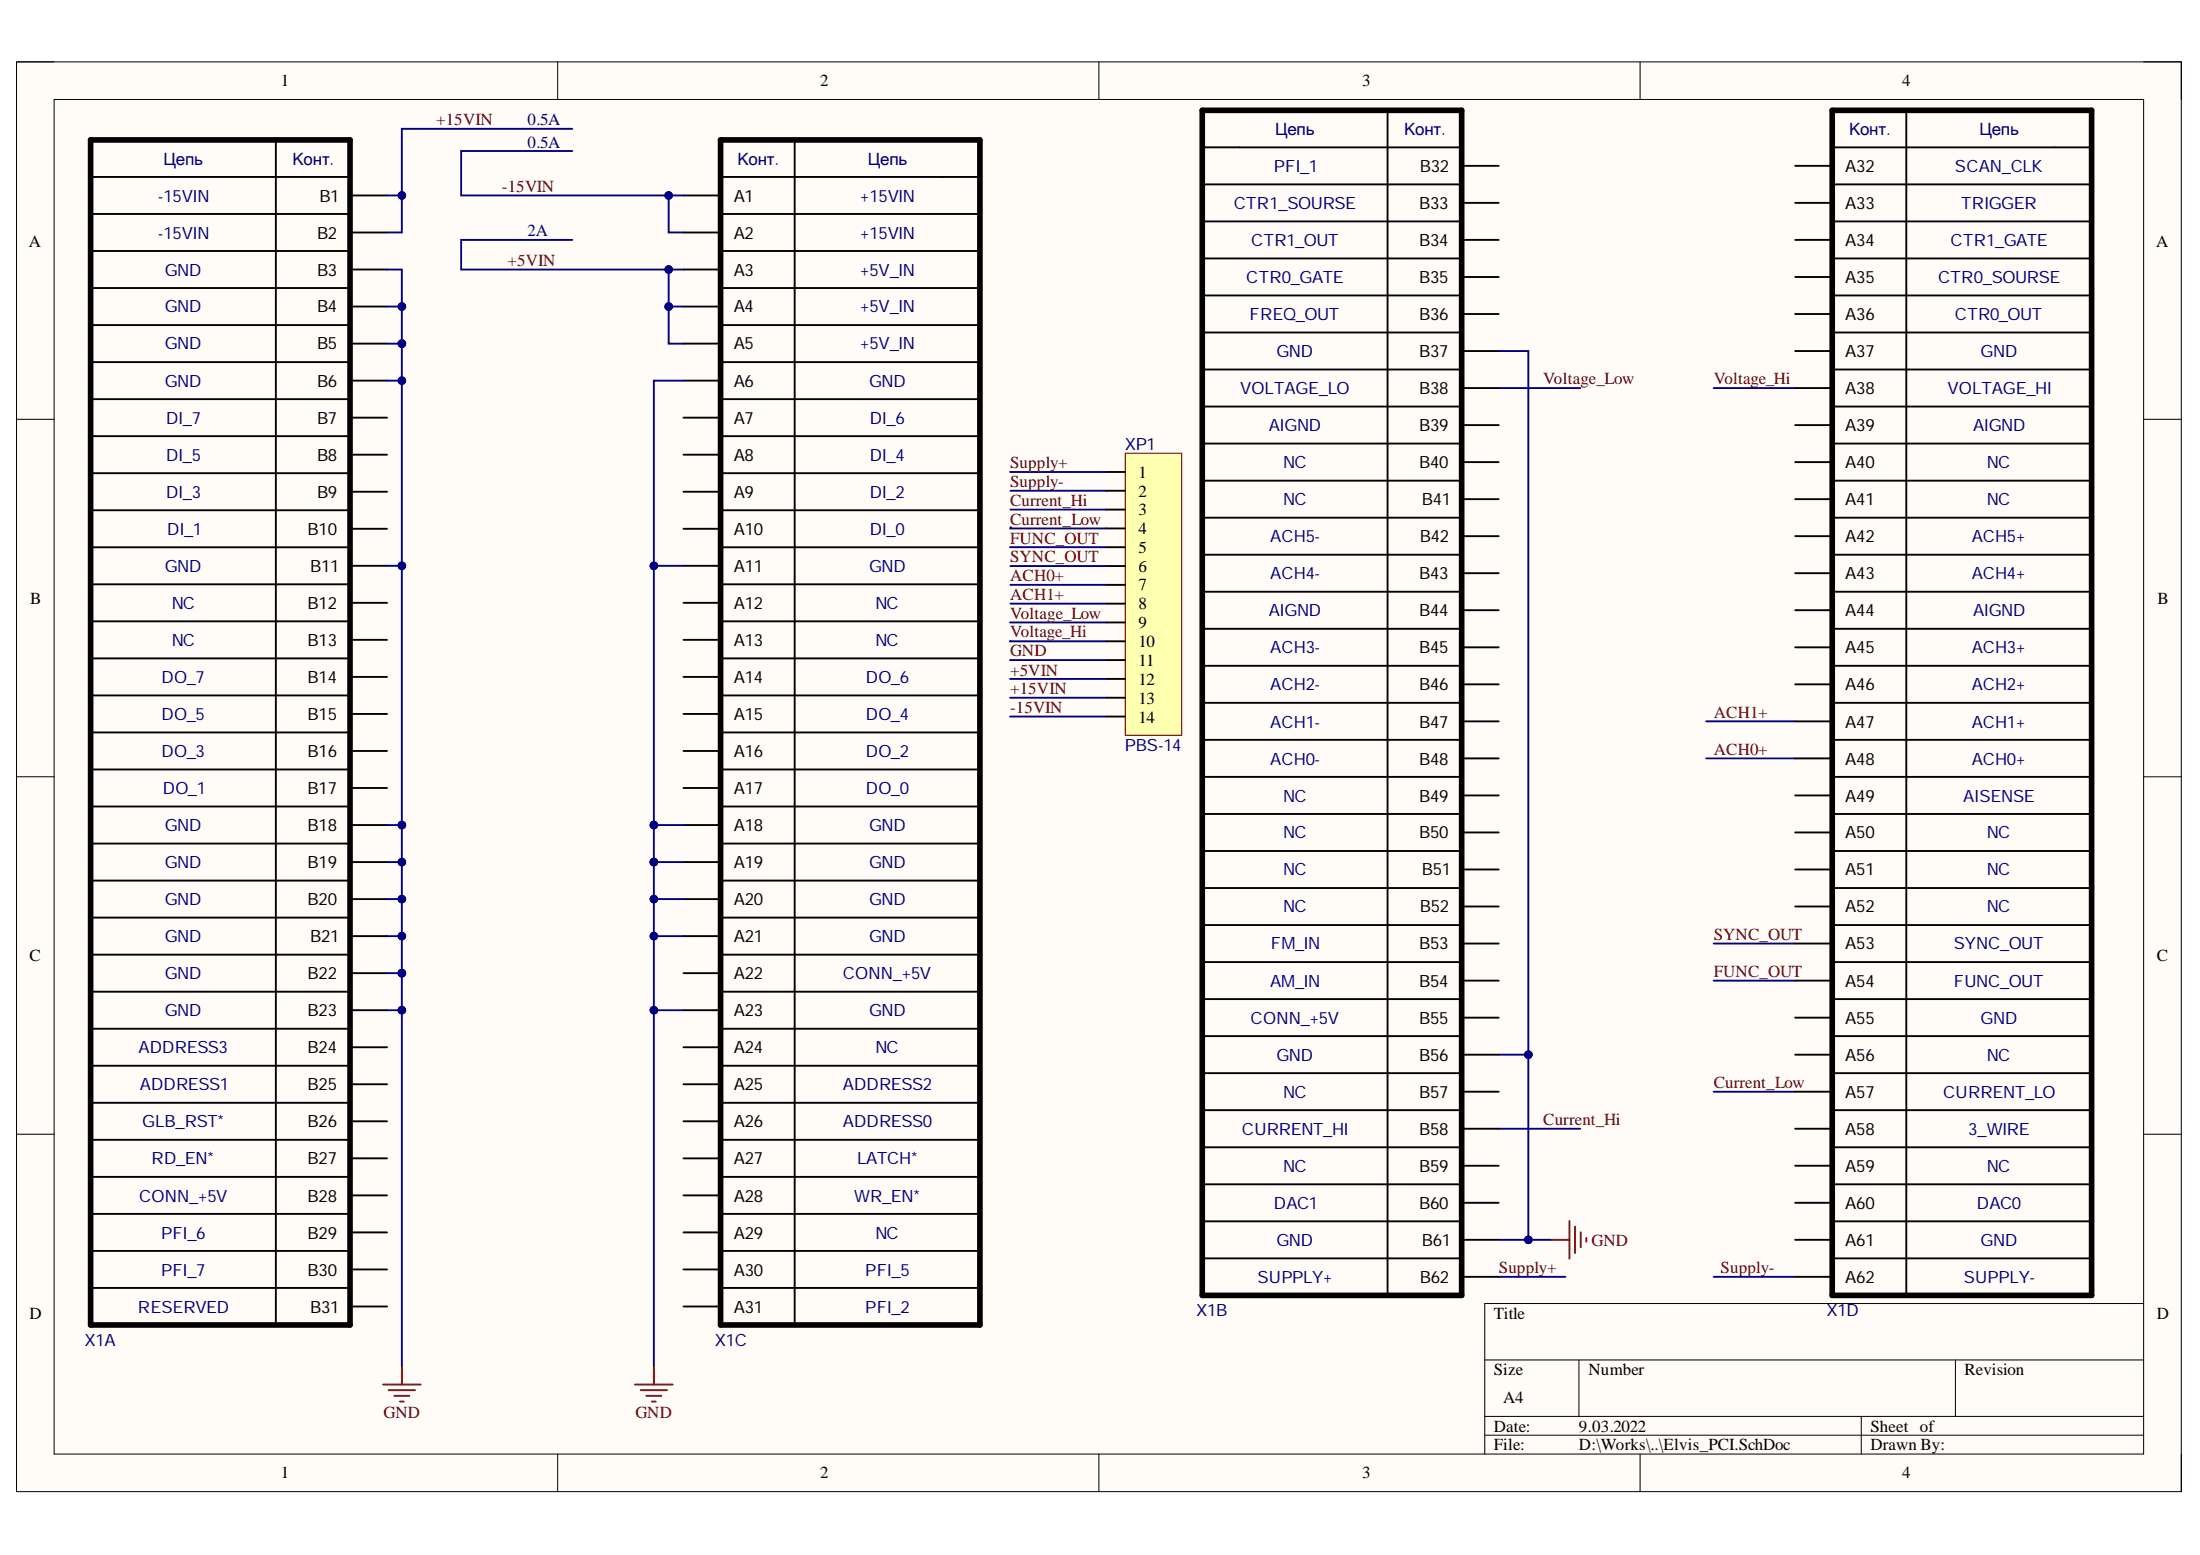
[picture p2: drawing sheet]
<svg xmlns="http://www.w3.org/2000/svg" width="297mm" height="210mm" viewBox="0 0 297 210" stroke-linecap="round" stroke-linejoin="round" font-family="sans-serif">
<path d="M2.2 8.4h292.3v192.9h-292.3z" fill-rule="evenodd" fill="#fffcf8"/>
<path d="M2.2 8.4h292.3v192.9h-292.3z" fill="none" stroke="#000" stroke-width=".14"/>
<path d="M7.3 13.4h282.1v182.9h-282.1z" fill-rule="evenodd" fill="#fffcf8"/>
<g fill="none" stroke="#000" stroke-width=".14">
<path d="M2.2 8.3h5.1M7.3 13.4h282.1v182.9h-282.1zM75.3 8.3v5.1M148.4 8.3v5.1M221.4 8.4v5M289.4 8.4h5.1v5M2.2 56.6h5.1M289.4 56.6h5.1M2.2 104.9h5.1M289.4 104.9h5.1M2.2 153.1h5.1M289.4 153.1h5.1"/>
<path d="M289.4 176h-88.9v20.3M75.3 196.3v5M148.4 196.3v5M200.5 183.6h88.9M200.5 191.2h88.9M200.5 193.7h88.9M213.2 183.6v7.6M221.4 196.3v5M251.3 191.2v5.1M264 183.6v7.6M294.5 196.3v5"/>
</g>
<g fill="none" stroke="#000" stroke-width=".25">
<path d="M37.2 18.9v160M107.3 18.9v160M162.3 19.9h35.1M187.3 14.9v160M247.4 19.9h35M257.4 14.9v160M12.2 23.9h35.1M12.2 28.9h35.1M12.2 33.9h35.1M12.2 38.9h35.1M47.3 26.4h5M47.3 31.4h5"/>
<path d="M47.3 36.4h5M92.3 26.4h5M92.3 31.4h5M92.3 36.4h5M97.3 23.9h35M97.3 28.9h35M97.3 33.9h35M97.3 38.9h35M162.3 24.9h35.1M162.3 29.9h35.1M162.3 34.9h35.1M162.3 39.9h35.1"/>
<path d="M197.4 22.4h5M197.4 27.4h5M197.4 32.4h5M197.4 37.4h5M242.4 22.4h5M242.4 27.4h5M242.4 32.4h5M242.4 37.4h5M247.4 24.9h35M247.4 29.9h35M247.4 34.9h35M247.4 39.9h35"/>
<path d="M12.2 43.9h35.1M12.2 48.9h35.1M12.2 53.9h35.1M12.2 58.9h35.1M47.3 41.4h5M47.3 46.4h5M47.3 51.4h5M47.3 56.4h5M92.3 41.4h5M92.3 46.4h5M92.3 51.4h5M92.3 56.4h5"/>
<path d="M97.3 43.9h35M97.3 48.9h35M97.3 53.9h35M97.3 58.9h35M162.3 44.9h35.1M162.3 49.9h35.1M162.3 54.9h35.1M162.3 59.9h35.1M197.4 42.4h5M197.4 47.4h5M197.4 52.4h5M197.4 57.4h5"/>
<path d="M242.4 42.4h5M242.4 47.4h5M242.4 52.4h5M242.4 57.4h5M247.4 44.9h35M247.4 49.9h35M247.4 54.9h35M247.4 59.9h35M12.2 63.9h35.1M12.2 68.9h35.1M12.2 73.9h35.1M12.2 78.9h35.1"/>
<path d="M47.3 61.4h5M47.3 66.4h5M47.3 71.4h5M47.3 76.4h5M92.3 61.4h5M92.3 66.4h5M92.3 71.4h5M92.3 76.4h5M97.3 63.9h35M97.3 68.9h35M97.3 73.9h35M97.3 78.9h35"/>
<path d="M162.3 64.9h35.1M162.3 69.9h35.1M162.3 74.9h35.1M162.3 79.9h35.1M197.4 62.4h5M197.4 67.4h5M197.4 72.4h5M197.4 77.4h5M242.4 62.4h5M242.4 67.4h5M242.4 72.4h5M242.4 77.4h5"/>
<path d="M247.4 64.9h35M247.4 69.9h35M247.4 74.9h35M247.4 79.9h35M12.2 88.9h35.1M12.2 93.9h35.1M12.2 98.9h35.1M12.2 83.9h35.1M47.3 81.4h5M47.3 86.4h5M47.3 91.4h5M47.3 96.4h5"/>
<path d="M92.3 81.4h5M92.3 86.4h5M92.3 91.4h5M92.3 96.4h5M97.3 88.9h35M97.3 93.9h35M97.3 98.9h35M97.3 83.9h35M162.3 84.9h35.1M162.3 89.9h35.1M162.3 94.9h35.1M162.3 99.9h35.1"/>
<path d="M197.4 82.4h5M197.4 87.4h5M197.4 92.4h5M197.4 97.4h5M242.4 82.4h5M242.4 87.4h5M242.4 92.4h5M242.4 97.4h5M247.4 84.9h35M247.4 89.9h35M247.4 94.9h35M247.4 99.9h35"/>
<path d="M12.2 103.9h35.1M12.2 108.9h35.1M12.2 113.9h35.1M12.2 118.9h35.1M47.3 101.4h5M47.3 106.4h5M47.3 111.4h5M47.3 116.4h5M92.3 101.4h5M92.3 106.4h5M92.3 111.4h5M92.3 116.4h5"/>
<path d="M97.3 103.9h35M97.3 108.9h35M97.3 113.9h35M97.3 118.9h35M162.3 104.9h35.1M162.3 109.9h35.1M162.3 114.9h35.1M162.3 119.9h35.1M197.4 102.4h5M197.4 107.4h5M197.4 112.4h5M197.4 117.4h5"/>
<path d="M242.4 102.4h5M242.4 107.4h5M242.4 112.4h5M242.4 117.4h5M247.4 104.9h35M247.4 109.9h35M247.4 114.9h35M247.4 119.9h35M12.2 123.9h35.1M12.2 128.9h35.1M12.2 133.9h35.1M12.2 138.9h35.1"/>
<path d="M47.3 121.4h5M47.3 126.4h5M47.3 131.4h5M47.3 136.4h5M92.3 121.4h5M92.3 126.4h5M92.3 131.4h5M92.3 136.4h5M97.3 123.9h35M97.3 128.9h35M97.3 133.9h35M97.3 138.9h35"/>
<path d="M162.3 124.9h35.1M162.3 129.9h35.1M162.3 134.9h35.1M162.3 139.9h35.1M197.4 122.4h5M197.4 127.4h5M197.4 132.4h5M197.4 137.4h5M242.4 122.4h5M242.4 127.4h5M242.4 132.4h5M242.4 137.4h5"/>
<path d="M247.4 124.9h35M247.4 129.9h35M247.4 134.9h35M247.4 139.9h35M12.2 143.9h35.1M12.2 148.9h35.1M12.2 153.9h35.1M12.2 158.9h35.1M47.3 141.4h5M47.3 146.4h5M47.3 151.4h5M47.3 156.4h5"/>
<path d="M92.3 141.4h5M92.3 146.4h5M92.3 151.4h5M92.3 156.4h5M97.3 143.9h35M97.3 148.9h35M97.3 153.9h35M97.3 158.9h35M162.3 144.9h35.1M162.3 149.9h35.1M162.3 154.9h35.1M162.3 159.9h35.1"/>
<path d="M197.4 142.4h5M197.4 147.4h5M197.4 152.4h5M197.4 157.4h5M242.4 142.4h5M242.4 147.4h5M242.4 152.4h5M242.4 157.4h5M247.4 144.9h35M247.4 149.9h35M247.4 154.9h35M247.4 159.9h35"/>
<path d="M12.2 163.9h35.1M12.2 168.9h35.1M12.2 173.9h35.1M47.3 161.4h5M47.3 166.4h5M47.3 171.4h5M47.3 176.4h5M92.3 161.4h5M92.3 166.4h5M92.3 171.4h5M92.3 176.4h5M97.3 163.9h35"/>
<path d="M97.3 168.9h35M97.3 173.9h35M162.3 164.9h35.1M162.3 169.9h35.1M197.4 162.4h5M197.4 167.4h5M197.4 172.4h5M242.4 162.4h5M242.4 167.4h5M242.4 172.4h5M247.4 164.9h35M247.4 169.9h35"/>
</g>
<path d="M12.2 18.9h35.1v160h-35.1zM97.3 18.9h35v160h-35zM162.3 14.9h35.1v160h-35.1zM247.4 14.9h35v160h-35z" fill="none" stroke="#000" stroke-width=".76"/>
<g fill="none" stroke="#800000" stroke-width=".25">
<path d="M209.4 167.4h2.5M211.9 164.8v5.1M212.7 165.6v3.5M213.4 166.3v2.1M214.2 167.1v.5M51.7 186.9h5.1M52.5 187.7h3.5M53.2 188.4h2.1M54 189.2h.5M54.3 184.4v2.5M85.7 186.9h5.1M86.5 187.7h3.6"/>
<path d="M87.3 188.4h2M88 189.2h.5M88.3 184.4v2.5"/>
</g>
<path d="M151.9 61.2h7.7v38.1h-7.7z" fill-rule="evenodd" fill="#ffffb0"/>
<path d="M151.9 61.2h7.7v38.1h-7.7z" fill="none" stroke="#800000" stroke-width=".14"/>
<g fill="none" stroke="#000" stroke-width=".25">
<path d="M149.4 63.7h2.5M149.4 66.2h2.5M149.4 68.8h2.5M149.4 71.3h2.5M149.4 73.9h2.5M149.4 76.4h2.5M149.4 78.9h2.5M149.4 81.5h2.5M149.4 84h2.5M149.4 86.6h2.5M149.4 89.1h2.5M149.4 91.6h2.5"/>
<path d="M149.4 94.2h2.5M149.4 96.7h2.5"/>
</g>
<path d="M52.3 126.4h2" fill="none" stroke="#000080" stroke-width=".25"/>
<circle cx="54.3" cy="126.4" r=".51" fill="#000080"/>
<circle cx="54.3" cy="126.4" r=".51" fill="none" stroke="#000080" stroke-width=".14"/>
<path d="M52.3 121.4h2" fill="none" stroke="#000080" stroke-width=".25"/>
<circle cx="54.3" cy="121.4" r=".51" fill="#000080"/>
<circle cx="54.3" cy="121.4" r=".51" fill="none" stroke="#000080" stroke-width=".14"/>
<path d="M52.3 111.4h2v5" fill="none" stroke="#000080" stroke-width=".25"/>
<circle cx="54.3" cy="111.4" r=".51" fill="#000080"/>
<circle cx="54.3" cy="111.4" r=".51" fill="none" stroke="#000080" stroke-width=".14"/>
<circle cx="54.3" cy="116.4" r=".51" fill="#000080"/>
<circle cx="54.3" cy="116.4" r=".51" fill="none" stroke="#000080" stroke-width=".14"/>
<path d="M52.3 36.4h2v5" fill="none" stroke="#000080" stroke-width=".25"/>
<circle cx="54.3" cy="41.4" r=".51" fill="#000080"/>
<circle cx="54.3" cy="41.4" r=".51" fill="none" stroke="#000080" stroke-width=".14"/>
<path d="M52.3 116.4h2v15" fill="none" stroke="#000080" stroke-width=".25"/>
<circle cx="54.3" cy="116.4" r=".51" fill="#000080"/>
<circle cx="54.3" cy="116.4" r=".51" fill="none" stroke="#000080" stroke-width=".14"/>
<circle cx="54.3" cy="121.4" r=".51" fill="#000080"/>
<circle cx="54.3" cy="121.4" r=".51" fill="none" stroke="#000080" stroke-width=".14"/>
<circle cx="54.3" cy="126.4" r=".51" fill="#000080"/>
<circle cx="54.3" cy="126.4" r=".51" fill="none" stroke="#000080" stroke-width=".14"/>
<circle cx="54.3" cy="131.4" r=".51" fill="#000080"/>
<circle cx="54.3" cy="131.4" r=".51" fill="none" stroke="#000080" stroke-width=".14"/>
<path d="M52.3 131.4h2" fill="none" stroke="#000080" stroke-width=".25"/>
<circle cx="54.3" cy="131.4" r=".51" fill="#000080"/>
<circle cx="54.3" cy="131.4" r=".51" fill="none" stroke="#000080" stroke-width=".14"/>
<path d="M54.3 131.4v5" fill="none" stroke="#000080" stroke-width=".25"/>
<circle cx="54.3" cy="136.4" r=".51" fill="#000080"/>
<circle cx="54.3" cy="136.4" r=".51" fill="none" stroke="#000080" stroke-width=".14"/>
<circle cx="54.3" cy="131.4" r=".51" fill="#000080"/>
<circle cx="54.3" cy="131.4" r=".51" fill="none" stroke="#000080" stroke-width=".14"/>
<path d="M52.3 46.4h2" fill="none" stroke="#000080" stroke-width=".25"/>
<circle cx="54.3" cy="46.4" r=".51" fill="#000080"/>
<circle cx="54.3" cy="46.4" r=".51" fill="none" stroke="#000080" stroke-width=".14"/>
<path d="M54.3 46.4v5" fill="none" stroke="#000080" stroke-width=".25"/>
<circle cx="54.3" cy="51.4" r=".51" fill="#000080"/>
<circle cx="54.3" cy="51.4" r=".51" fill="none" stroke="#000080" stroke-width=".14"/>
<circle cx="54.3" cy="46.4" r=".51" fill="#000080"/>
<circle cx="54.3" cy="46.4" r=".51" fill="none" stroke="#000080" stroke-width=".14"/>
<path d="M52.3 136.4h2v48" fill="none" stroke="#000080" stroke-width=".25"/>
<circle cx="54.3" cy="136.4" r=".51" fill="#000080"/>
<circle cx="54.3" cy="136.4" r=".51" fill="none" stroke="#000080" stroke-width=".14"/>
<path d="M52.3 76.4h2v35" fill="none" stroke="#000080" stroke-width=".25"/>
<circle cx="54.3" cy="76.4" r=".51" fill="#000080"/>
<circle cx="54.3" cy="76.4" r=".51" fill="none" stroke="#000080" stroke-width=".14"/>
<circle cx="54.3" cy="111.4" r=".51" fill="#000080"/>
<circle cx="54.3" cy="111.4" r=".51" fill="none" stroke="#000080" stroke-width=".14"/>
<path d="M52.3 51.4h2v25" fill="none" stroke="#000080" stroke-width=".25"/>
<circle cx="54.3" cy="51.4" r=".51" fill="#000080"/>
<circle cx="54.3" cy="51.4" r=".51" fill="none" stroke="#000080" stroke-width=".14"/>
<circle cx="54.3" cy="76.4" r=".51" fill="#000080"/>
<circle cx="54.3" cy="76.4" r=".51" fill="none" stroke="#000080" stroke-width=".14"/>
<path d="M52.3 41.4h2v5" fill="none" stroke="#000080" stroke-width=".25"/>
<circle cx="54.3" cy="41.4" r=".51" fill="#000080"/>
<circle cx="54.3" cy="41.4" r=".51" fill="none" stroke="#000080" stroke-width=".14"/>
<circle cx="54.3" cy="46.4" r=".51" fill="#000080"/>
<circle cx="54.3" cy="46.4" r=".51" fill="none" stroke="#000080" stroke-width=".14"/>
<path d="M202.4 142.4h4" fill="none" stroke="#000080" stroke-width=".25"/>
<circle cx="206.4" cy="142.4" r=".51" fill="#000080"/>
<circle cx="206.4" cy="142.4" r=".51" fill="none" stroke="#000080" stroke-width=".14"/>
<path d="M202.4 167.4h4" fill="none" stroke="#000080" stroke-width=".25"/>
<circle cx="206.4" cy="167.4" r=".51" fill="#000080"/>
<circle cx="206.4" cy="167.4" r=".51" fill="none" stroke="#000080" stroke-width=".14"/>
<path d="M202.4 47.4h4v120h3" fill="none" stroke="#000080" stroke-width=".25"/>
<circle cx="206.4" cy="167.4" r=".51" fill="#000080"/>
<circle cx="206.4" cy="167.4" r=".51" fill="none" stroke="#000080" stroke-width=".14"/>
<circle cx="206.4" cy="142.4" r=".51" fill="#000080"/>
<circle cx="206.4" cy="142.4" r=".51" fill="none" stroke="#000080" stroke-width=".14"/>
<path d="M88.3 76.4h4" fill="none" stroke="#000080" stroke-width=".25"/>
<circle cx="88.3" cy="76.4" r=".51" fill="#000080"/>
<circle cx="88.3" cy="76.4" r=".51" fill="none" stroke="#000080" stroke-width=".14"/>
<path d="M88.3 111.4h4" fill="none" stroke="#000080" stroke-width=".25"/>
<circle cx="88.3" cy="111.4" r=".51" fill="#000080"/>
<circle cx="88.3" cy="111.4" r=".51" fill="none" stroke="#000080" stroke-width=".14"/>
<path d="M88.3 116.4h4" fill="none" stroke="#000080" stroke-width=".25"/>
<circle cx="88.3" cy="116.4" r=".51" fill="#000080"/>
<circle cx="88.3" cy="116.4" r=".51" fill="none" stroke="#000080" stroke-width=".14"/>
<path d="M92.3 51.4h-4v65" fill="none" stroke="#000080" stroke-width=".25"/>
<circle cx="88.3" cy="116.4" r=".51" fill="#000080"/>
<circle cx="88.3" cy="116.4" r=".51" fill="none" stroke="#000080" stroke-width=".14"/>
<circle cx="88.3" cy="111.4" r=".51" fill="#000080"/>
<circle cx="88.3" cy="111.4" r=".51" fill="none" stroke="#000080" stroke-width=".14"/>
<circle cx="88.3" cy="76.4" r=".51" fill="#000080"/>
<circle cx="88.3" cy="76.4" r=".51" fill="none" stroke="#000080" stroke-width=".14"/>
<path d="M88.3 136.4v48" fill="none" stroke="#000080" stroke-width=".25"/>
<circle cx="88.3" cy="136.4" r=".51" fill="#000080"/>
<circle cx="88.3" cy="136.4" r=".51" fill="none" stroke="#000080" stroke-width=".14"/>
<path d="M88.3 126.4v10h4" fill="none" stroke="#000080" stroke-width=".25"/>
<circle cx="88.3" cy="136.4" r=".51" fill="#000080"/>
<circle cx="88.3" cy="136.4" r=".51" fill="none" stroke="#000080" stroke-width=".14"/>
<circle cx="88.3" cy="126.4" r=".51" fill="#000080"/>
<circle cx="88.3" cy="126.4" r=".51" fill="none" stroke="#000080" stroke-width=".14"/>
<path d="M88.3 121.4v5h4" fill="none" stroke="#000080" stroke-width=".25"/>
<circle cx="88.3" cy="126.4" r=".51" fill="#000080"/>
<circle cx="88.3" cy="126.4" r=".51" fill="none" stroke="#000080" stroke-width=".14"/>
<circle cx="88.3" cy="121.4" r=".51" fill="#000080"/>
<circle cx="88.3" cy="121.4" r=".51" fill="none" stroke="#000080" stroke-width=".14"/>
<path d="M88.3 116.4v5h4" fill="none" stroke="#000080" stroke-width=".25"/>
<circle cx="88.3" cy="121.4" r=".51" fill="#000080"/>
<circle cx="88.3" cy="121.4" r=".51" fill="none" stroke="#000080" stroke-width=".14"/>
<circle cx="88.3" cy="116.4" r=".51" fill="#000080"/>
<circle cx="88.3" cy="116.4" r=".51" fill="none" stroke="#000080" stroke-width=".14"/>
<path d="M52.3 26.4h2" fill="none" stroke="#000080" stroke-width=".25"/>
<circle cx="54.3" cy="26.4" r=".51" fill="#000080"/>
<circle cx="54.3" cy="26.4" r=".51" fill="none" stroke="#000080" stroke-width=".14"/>
<path d="M90.3 26.4v5h2" fill="none" stroke="#000080" stroke-width=".25"/>
<circle cx="90.3" cy="26.4" r=".51" fill="#000080"/>
<circle cx="90.3" cy="26.4" r=".51" fill="none" stroke="#000080" stroke-width=".14"/>
<path d="M90.3 41.4v5h2" fill="none" stroke="#000080" stroke-width=".25"/>
<circle cx="90.3" cy="41.4" r=".51" fill="#000080"/>
<circle cx="90.3" cy="41.4" r=".51" fill="none" stroke="#000080" stroke-width=".14"/>
<path d="M90.3 36.4v5h2" fill="none" stroke="#000080" stroke-width=".25"/>
<circle cx="90.3" cy="41.4" r=".51" fill="#000080"/>
<circle cx="90.3" cy="41.4" r=".51" fill="none" stroke="#000080" stroke-width=".14"/>
<circle cx="90.3" cy="36.4" r=".51" fill="#000080"/>
<circle cx="90.3" cy="36.4" r=".51" fill="none" stroke="#000080" stroke-width=".14"/>
<path d="M77.3 20.4h-15v6h30" fill="none" stroke="#000080" stroke-width=".25"/>
<circle cx="90.3" cy="26.4" r=".51" fill="#000080"/>
<circle cx="90.3" cy="26.4" r=".51" fill="none" stroke="#000080" stroke-width=".14"/>
<path d="M77.3 17.4h-23v14h-2" fill="none" stroke="#000080" stroke-width=".25"/>
<circle cx="54.3" cy="26.4" r=".51" fill="#000080"/>
<circle cx="54.3" cy="26.4" r=".51" fill="none" stroke="#000080" stroke-width=".14"/>
<path d="M77.3 32.4h-15v4h30" fill="none" stroke="#000080" stroke-width=".25"/>
<circle cx="90.3" cy="36.4" r=".51" fill="#000080"/>
<circle cx="90.3" cy="36.4" r=".51" fill="none" stroke="#000080" stroke-width=".14"/>
<g fill="none" stroke="#000080" stroke-width=".25">
<path d="M202.4 52.4h11M231.4 52.4h11M136.4 63.7h13M136.4 73.9h13M136.4 76.4h13M136.4 78.9h13M136.4 68.8h13M136.4 66.2h13M136.5 71.1l-.1 .2h13M136.4 86.5l13 .1M136.4 84h13M136.4 89.1h13"/>
<path d="M136.4 91.6h13M136.4 94.2h13M136.4 96.7h13M136.4 81.5h13M230.4 97.4h12M230.4 102.4h12M231.4 132.4h11M231.4 127.4h11M202.4 152.4h11M231.4 147.4h11M202.4 172.4h9M231.4 172.4h11"/>
</g>
<g font-size="2.3">
<text x="37.9" y="11.7">1</text>
<text x="110.7" y="11.7">2</text>
<text x="183.9" y="11.7">3</text>
<text x="256.8" y="11.7">4</text>
<text x="191.7" y="23.2">B32</text>
<text x="249.1" y="23.2">A32</text>
<text x="43.1" y="27.2">B1</text>
<text x="99.1" y="27.2">A1</text>
<text x="191.6" y="28.2">B33</text>
<text x="249.1" y="28.2">A33</text>
<text x="3.9" y="33.3">A</text>
<text x="42.8" y="32.2">B2</text>
<text x="99.1" y="32.2">A2</text>
<text x="191.6" y="33.2">B34</text>
<text x="249.1" y="33.2">A34</text>
<text x="291.1" y="33.3">A</text>
<text x="42.8" y="37.2">B3</text>
<text x="99.1" y="37.2">A3</text>
<text x="191.6" y="38.2">B35</text>
<text x="249.1" y="38.2">A35</text>
<text x="42.8" y="42.2">B4</text>
<text x="42.8" y="47.2">B5</text>
<text x="99.1" y="42.2">A4</text>
<text x="99.1" y="47.2">A5</text>
<text x="191.6" y="43.2">B36</text>
<text x="249.1" y="43.2">A36</text>
<text x="42.8" y="52.2">B6</text>
<text x="99.1" y="52.2">A6</text>
<text x="191.6" y="48.2">B37</text>
<text x="191.6" y="53.2">B38</text>
<text x="249.1" y="48.2">A37</text>
<text x="249.1" y="53.2">A38</text>
<text x="42.8" y="57.2">B7</text>
<text x="99.1" y="57.2">A7</text>
<text x="191.6" y="58.2">B39</text>
<text x="249.1" y="58.2">A39</text>
<text x="42.8" y="62.2">B8</text>
<text x="99.1" y="62.2">A8</text>
<text x="153.7" y="64.5">1</text>
<text x="191.6" y="63.2">B40</text>
<text x="249.1" y="63.2">A40</text>
<text x="42.8" y="67.2">B9</text>
<text x="99.1" y="67.2">A9</text>
<text x="153.7" y="67">2</text>
<text x="153.7" y="69.6">3</text>
<text x="192" y="68.2">B41</text>
<text x="249.1" y="68.2">A41</text>
<text x="41.5" y="72.2">B10</text>
<text x="41.9" y="77.2">B11</text>
<text x="99.1" y="72.2">A10</text>
<text x="99.1" y="77.2">A11</text>
<text x="153.7" y="72.1">4</text>
<text x="153.7" y="74.6">5</text>
<text x="153.7" y="77.2">6</text>
<text x="191.7" y="73.2">B42</text>
<text x="249.1" y="73.2">A42</text>
<text x="4.1" y="81.5">B</text>
<text x="41.5" y="82.2">B12</text>
<text x="99.1" y="82.2">A12</text>
<text x="153.7" y="79.7">7</text>
<text x="153.7" y="82.2">8</text>
<text x="191.6" y="78.2">B43</text>
<text x="191.6" y="83.2">B44</text>
<text x="249.1" y="78.2">A43</text>
<text x="249.1" y="83.2">A44</text>
<text x="291.3" y="81.5">B</text>
<text x="41.5" y="87.1">B13</text>
<text x="99.1" y="87.2">A13</text>
<text x="153.7" y="84.8">9</text>
<text x="153.7" y="87.3">10</text>
<text x="153.7" y="89.9">11</text>
<text x="191.6" y="88.2">B45</text>
<text x="249.1" y="88.2">A45</text>
<text x="41.5" y="92.2">B14</text>
<text x="99.1" y="92.2">A14</text>
<text x="153.7" y="92.5">12</text>
<text x="153.7" y="95">13</text>
<text x="191.6" y="93.1">B46</text>
<text x="249.1" y="93.1">A46</text>
<text x="41.5" y="97.2">B15</text>
<text x="99.1" y="97.2">A15</text>
<text x="153.7" y="97.5">14</text>
<text x="191.6" y="98.2">B47</text>
<text x="249.1" y="98.2">A47</text>
<text x="41.5" y="102.2">B16</text>
<text x="41.5" y="107.2">B17</text>
<text x="99.1" y="102.2">A16</text>
<text x="99.1" y="107.2">A17</text>
<text x="191.6" y="103.2">B48</text>
<text x="249.1" y="103.2">A48</text>
<text x="41.5" y="112.2">B18</text>
<text x="99.1" y="112.2">A18</text>
<text x="191.6" y="108.2">B49</text>
<text x="191.6" y="113.2">B50</text>
<text x="249.1" y="108.2">A49</text>
<text x="249.1" y="113.2">A50</text>
<text x="41.5" y="117.2">B19</text>
<text x="99.1" y="117.2">A19</text>
<text x="192" y="118.2">B51</text>
<text x="249.1" y="118.2">A51</text>
<text x="41.5" y="122.1">B20</text>
<text x="99.1" y="122.1">A20</text>
<text x="191.7" y="123.2">B52</text>
<text x="249.1" y="123.2">A52</text>
<text x="4" y="129.8">C</text>
<text x="41.9" y="127.2">B21</text>
<text x="99.1" y="127.2">A21</text>
<text x="191.6" y="128.1">B53</text>
<text x="249.1" y="128.1">A53</text>
<text x="291.2" y="129.8">C</text>
<text x="41.5" y="132.2">B22</text>
<text x="41.5" y="137.2">B23</text>
<text x="99.1" y="132.2">A22</text>
<text x="99.1" y="137.2">A23</text>
<text x="191.6" y="133.2">B54</text>
<text x="249.1" y="133.2">A54</text>
<text x="41.5" y="142.2">B24</text>
<text x="99.1" y="142.2">A24</text>
<text x="191.6" y="138.2">B55</text>
<text x="191.6" y="143.2">B56</text>
<text x="249.1" y="138.2">A55</text>
<text x="249.1" y="143.2">A56</text>
<text x="41.5" y="147.2">B25</text>
<text x="99.1" y="147.2">A25</text>
<text x="191.6" y="148.2">B57</text>
<text x="249.1" y="148.2">A57</text>
<text x="41.5" y="152.2">B26</text>
<text x="99.1" y="152.2">A26</text>
<text x="191.6" y="153.2">B58</text>
<text x="249.1" y="153.2">A58</text>
<text x="41.5" y="157.1">B27</text>
<text x="99.1" y="157.1">A27</text>
<text x="191.6" y="158.2">B59</text>
<text x="249.1" y="158.2">A59</text>
<text x="41.5" y="162.2">B28</text>
<text x="41.5" y="167.2">B29</text>
<text x="99.1" y="162.2">A28</text>
<text x="99.1" y="167.2">A29</text>
<text x="191.6" y="163.1">B60</text>
<text x="249.1" y="163.1">A60</text>
<text x="41.5" y="172.2">B30</text>
<text x="99.1" y="172.2">A30</text>
<text x="191.7" y="173.2">B62</text>
<text x="192" y="168.2">B61</text>
<text x="249.1" y="168.2">A61</text>
<text x="249.1" y="173.2">A62</text>
<text x="4" y="178">D</text>
<text x="41.9" y="177.2">B31</text>
<text x="99.1" y="177.2">A31</text>
<text x="201.7" y="178">Title</text>
<text x="291.2" y="178">D</text>
<text x="201.7" y="185.6">Size</text>
<text x="214.5" y="185.6">Number</text>
<text x="265.2" y="185.6">Revision</text>
<text x="203" y="189.4">A4</text>
<text x="201.7" y="193.2">Date:</text>
<text x="201.7" y="195.8">File:</text>
<text x="213.2" y="193.2">9.03.2022</text>
<text x="213.2" y="195.8">D:\Works\..\Elvis_PCI.SchDoc</text>
<text x="252.5" y="193.2">Sheet of</text>
<text x="252.5" y="195.8">Drawn By:</text>
<text x="37.9" y="199.6">1</text>
<text x="110.7" y="199.6">2</text>
<text x="183.9" y="199.6">3</text>
<text x="256.8" y="199.6">4</text>
</g>
<g font-size="2.3" fill="#800000">
<text x="58.9" y="16.9">+15VIN</text>
<text x="67.8" y="25.9">-15VIN</text>
<text x="68.5" y="35.9">+5VIN</text>
<text x="208.4" y="51.9">Voltage_Low</text>
<text x="231.4" y="51.9">Voltage_Hi</text>
<text x="136.4" y="65.8">Supply-</text>
<text x="136.4" y="63.2">Supply+</text>
<text x="136.4" y="70.8">Current_Low</text>
<text x="136.4" y="68.3">Current_Hi</text>
<text x="136.4" y="75.9">SYNC_OUT</text>
<text x="136.4" y="73.4">FUNC_OUT</text>
<text x="136.4" y="83.5">Voltage_Low</text>
<text x="136.4" y="78.4">ACH0+</text>
<text x="136.4" y="81">ACH1+</text>
<text x="136.4" y="88.6">GND</text>
<text x="136.4" y="86">Voltage_Hi</text>
<text x="136.4" y="93.7">+15VIN</text>
<text x="136.4" y="91.2">+5VIN</text>
<text x="136.4" y="96.3">-15VIN</text>
<text x="231.4" y="96.9">ACH1+</text>
<text x="231.4" y="101.9">ACH0+</text>
<text x="231.4" y="126.9">SYNC_OUT</text>
<text x="231.4" y="131.9">FUNC_OUT</text>
<text x="231.4" y="146.9">Current_Low</text>
<text x="208.4" y="151.9">Current_Hi</text>
<text x="202.4" y="171.8">Supply+</text>
<text x="214.9" y="168.1">GND</text>
<text x="232.3" y="171.8">Supply-</text>
<text x="51.8" y="191.5">GND</text>
<text x="85.8" y="191.5">GND</text>
</g>
<g font-size="2.3" fill="#000080">
<text x="71.2" y="16.9">0.5A</text>
<text x="22.1" y="22.2">Цепь</text>
<text x="39.5" y="22.2">Конт.</text>
<text x="71.2" y="19.9">0.5A</text>
<text x="99.6" y="22.2">Конт.</text>
<text x="117.2" y="22.2">Цепь</text>
<text x="172" y="23.2">PFI_1</text>
<text x="172.2" y="18.2">Цепь</text>
<text x="189.6" y="18.2">Конт.</text>
<text x="249.7" y="18.2">Конт.</text>
<text x="264" y="23.2">SCAN_CLK</text>
<text x="267.3" y="18.2">Цепь</text>
<text x="21.3" y="27.2">-15VIN</text>
<text x="116.1" y="27.2">+15VIN</text>
<text x="166.6" y="28.2">CTR1_SOURSE</text>
<text x="264.8" y="28.2">TRIGGER</text>
<text x="21.3" y="32.2">-15VIN</text>
<text x="71.2" y="31.9">2A</text>
<text x="116.1" y="32.2">+15VIN</text>
<text x="168.9" y="33.2">CTR1_OUT</text>
<text x="263.4" y="33.2">CTR1_GATE</text>
<text x="22.2" y="37.2">GND</text>
<text x="116.1" y="37.2">+5V_IN</text>
<text x="168.3" y="38.2">CTR0_GATE</text>
<text x="261.7" y="38.2">CTR0_SOURSE</text>
<text x="22.2" y="42.2">GND</text>
<text x="22.2" y="47.2">GND</text>
<text x="116.1" y="42.2">+5V_IN</text>
<text x="116.1" y="47.2">+5V_IN</text>
<text x="168.7" y="43.2">FREQ_OUT</text>
<text x="264" y="43.2">CTR0_OUT</text>
<text x="22.2" y="52.2">GND</text>
<text x="117.3" y="52.2">GND</text>
<text x="167.4" y="53.2">VOLTAGE_LO</text>
<text x="172.3" y="48.2">GND</text>
<text x="262.9" y="53.2">VOLTAGE_HI</text>
<text x="267.4" y="48.2">GND</text>
<text x="22.4" y="57.2">DI_7</text>
<text x="117.4" y="57.2">DI_6</text>
<text x="171.3" y="58.2">AIGND</text>
<text x="266.4" y="58.2">AIGND</text>
<text x="22.4" y="62.2">DI_5</text>
<text x="117.4" y="62.2">DI_4</text>
<text x="151.9" y="60.7">XP1</text>
<text x="173.3" y="63.2">NC</text>
<text x="268.3" y="63.2">NC</text>
<text x="22.4" y="67.2">DI_3</text>
<text x="117.4" y="67.2">DI_2</text>
<text x="173.3" y="68.2">NC</text>
<text x="268.3" y="68.2">NC</text>
<text x="22.2" y="77.2">GND</text>
<text x="22.6" y="72.2">DI_1</text>
<text x="117.3" y="77.2">GND</text>
<text x="117.4" y="72.2">DI_0</text>
<text x="171.5" y="73.2">ACH5-</text>
<text x="266.2" y="73.2">ACH5+</text>
<text x="23.2" y="82.2">NC</text>
<text x="118.2" y="82.2">NC</text>
<text x="171.3" y="83.2">AIGND</text>
<text x="171.5" y="78.2">ACH4-</text>
<text x="266.2" y="78.2">ACH4+</text>
<text x="266.4" y="83.2">AIGND</text>
<text x="23.2" y="87.1">NC</text>
<text x="118.2" y="87.2">NC</text>
<text x="171.5" y="88.2">ACH3-</text>
<text x="266.2" y="88.2">ACH3+</text>
<text x="21.8" y="92.2">DO_7</text>
<text x="116.9" y="92.2">DO_6</text>
<text x="171.5" y="93.1">ACH2-</text>
<text x="266.2" y="93.1">ACH2+</text>
<text x="21.8" y="97.2">DO_5</text>
<text x="116.9" y="97.2">DO_4</text>
<text x="151.9" y="101.3">PBS-14</text>
<text x="171.5" y="98.2">ACH1-</text>
<text x="266.2" y="98.2">ACH1+</text>
<text x="21.8" y="102.2">DO_3</text>
<text x="22" y="107.2">DO_1</text>
<text x="116.9" y="102.2">DO_2</text>
<text x="116.9" y="107.2">DO_0</text>
<text x="171.5" y="103.2">ACH0-</text>
<text x="266.2" y="103.2">ACH0+</text>
<text x="22.2" y="112.2">GND</text>
<text x="117.3" y="112.2">GND</text>
<text x="173.3" y="108.2">NC</text>
<text x="173.3" y="113.2">NC</text>
<text x="265.1" y="108.2">AISENSE</text>
<text x="268.3" y="113.2">NC</text>
<text x="22.2" y="117.2">GND</text>
<text x="117.3" y="117.2">GND</text>
<text x="173.3" y="118.2">NC</text>
<text x="268.3" y="118.2">NC</text>
<text x="22.2" y="122.1">GND</text>
<text x="117.3" y="122.1">GND</text>
<text x="173.3" y="123.2">NC</text>
<text x="268.3" y="123.2">NC</text>
<text x="22.2" y="127.2">GND</text>
<text x="117.3" y="127.2">GND</text>
<text x="171.6" y="128.1">FM_IN</text>
<text x="263.8" y="128.1">SYNC_OUT</text>
<text x="22.2" y="132.2">GND</text>
<text x="22.2" y="137.2">GND</text>
<text x="113.8" y="132.2">CONN_+5V</text>
<text x="117.3" y="137.2">GND</text>
<text x="171.5" y="133.2">AM_IN</text>
<text x="263.8" y="133.2">FUNC_OUT</text>
<text x="18.7" y="142.2">ADDRESS3</text>
<text x="118.2" y="142.2">NC</text>
<text x="168.9" y="138.2">CONN_+5V</text>
<text x="172.3" y="143.2">GND</text>
<text x="267.4" y="138.2">GND</text>
<text x="268.3" y="143.2">NC</text>
<text x="18.9" y="147.2">ADDRESS1</text>
<text x="113.8" y="147.2">ADDRESS2</text>
<text x="173.3" y="148.2">NC</text>
<text x="262.3" y="148.2">CURRENT_LO</text>
<text x="19.2" y="152.2">GLB_RST*</text>
<text x="113.8" y="152.2">ADDRESS0</text>
<text x="167.7" y="153.2">CURRENT_HI</text>
<text x="265.7" y="153.2">3_WIRE</text>
<text x="20.5" y="157.1">RD_EN*</text>
<text x="115.7" y="157.1">LATCH*</text>
<text x="173.3" y="158.2">NC</text>
<text x="268.3" y="158.2">NC</text>
<text x="18.8" y="162.2">CONN_+5V</text>
<text x="21.7" y="167.2">PFI_6</text>
<text x="115.3" y="162.2">WR_EN*</text>
<text x="118.2" y="167.2">NC</text>
<text x="172" y="163.1">DAC1</text>
<text x="266.9" y="163.1">DAC0</text>
<text x="21.7" y="172.2">PFI_7</text>
<text x="116.8" y="172.2">PFI_5</text>
<text x="169.8" y="173.2">SUPPLY+</text>
<text x="172.3" y="168.2">GND</text>
<text x="265.1" y="173.2">SUPPLY-</text>
<text x="267.4" y="168.2">GND</text>
<text x="18.6" y="177.2">RESERVED</text>
<text x="116.8" y="177.2">PFI_2</text>
<text x="161.5" y="177.7">X1B</text>
<text x="246.6" y="177.7">X1D</text>
<text x="11.4" y="181.7">X1A</text>
<text x="96.5" y="181.7">X1C</text>
</g>
</svg>
